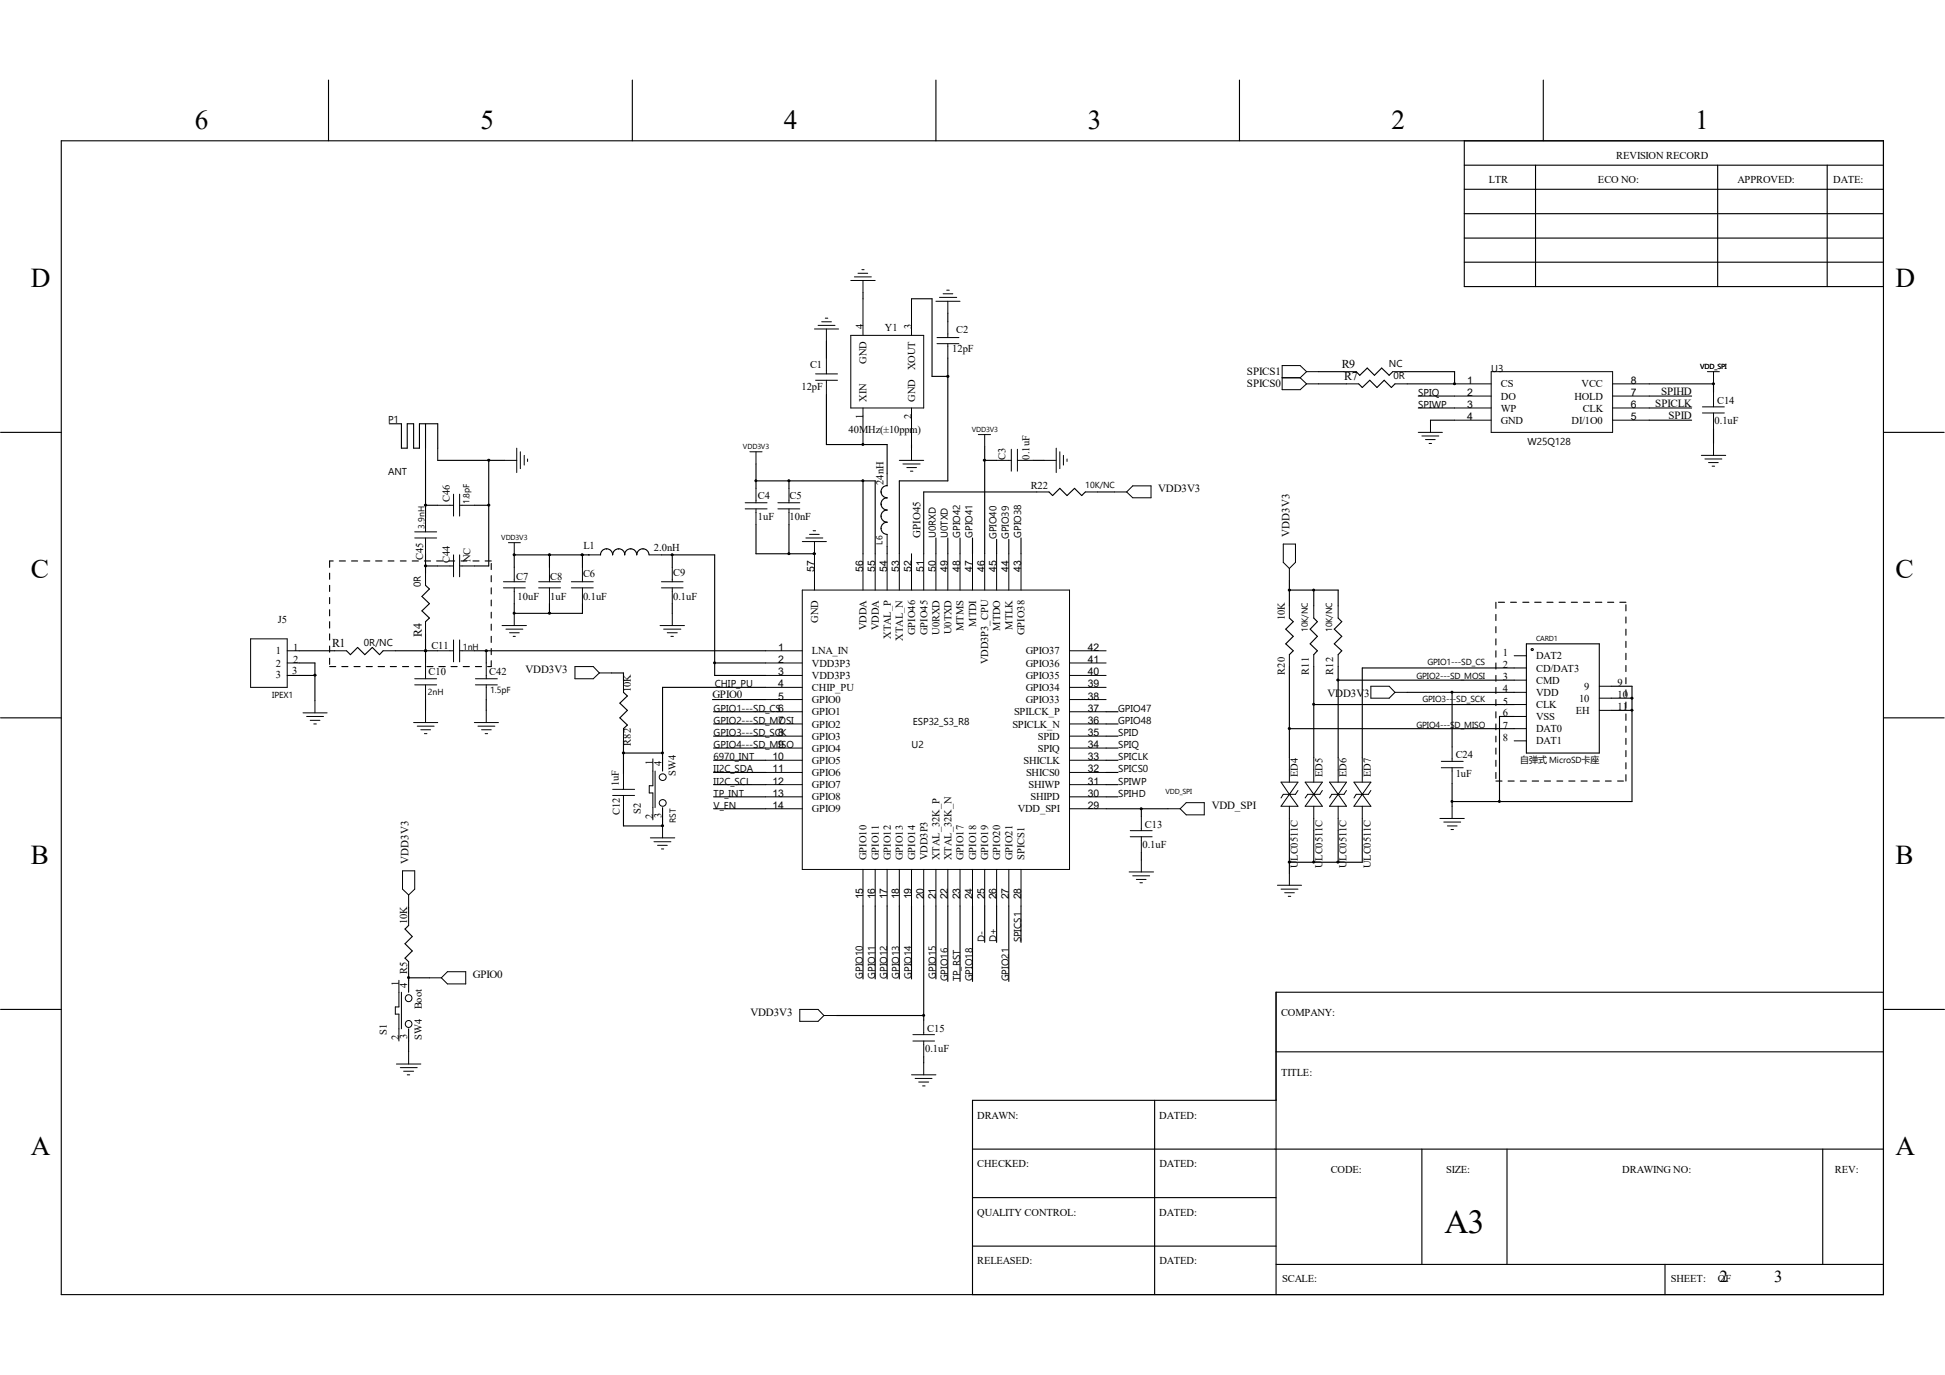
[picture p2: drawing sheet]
<svg xmlns="http://www.w3.org/2000/svg" width="297mm" height="210mm" viewBox="0 0 297 210" stroke-linecap="round" stroke-linejoin="round" font-family="sans-serif">
<g fill="none" stroke="#000" stroke-width=".17">
<path d="M50.2 12.2v9.3M96.6 12.2v9.3M142.9 12.2v9.3M189.3 12.2v9.3M235.7 12.2v9.3M9.4 21.5h278.2v176.2h-278.2zM223.6 25.2h64M223.6 28.9h64M223.6 36.4h64M223.6 21.5v22.3h64M223.6 32.6h64M234.5 25.2v18.6"/>
<path d="M262.3 25.2v18.6M279 25.2v18.6M126.2 52.1v2.6M131.8 44.7v.9M139.2 45.6h3.1v11.9h2.4M144.7 54.7v18.7h-7.4v11.2M144.7 47.8v1.3M201.3 58.6h4.3M201.3 56.8h3.9M207.1 56.8l.5 .5 1.2-1.1 1.1 1.1 1.1-1.1 1.1 1.1 .6-.5M207.5 58.6l.5 .6 1.2-1.1 1.1 1.1 1.1-1.1 1.1 1.1 .5-.6M214.5 56.8h7.6v1.8"/>
<path d="M214.9 58.6h7.2M222.1 58.6h.1M223.6 40h64M251.8 58.6h9.9M261.7 58.6h.1M261.7 58.6v1.3M.1 66h9.3M59.4 64.7h1.9v3.8h.9v-3.8h1v3.8h.9v-3.8h2.7v3.8M65 64.7v3.8M65 70.3v8.7M65 77.2h1.8M66.8 70.3h10.2"/>
<path d="M72.4 77.2h2.2M74.6 70.3v16.1h-2.2M115.4 73.4h18.2v11.2M115.4 70.9v3.7M120.5 73.4h.1M120.5 73.4v1.2M126.2 60.3v7.6h9.3v4.4M131.8 67.9h.1M131.8 73.4v11.2M134.6 75.1h-.1a.93 .93 0 0 0 1 .9M134.6 77h-.1a.93 .93 0 0 0 1 .9M134.6 78.8a.82 .82 0 0 0 .9 1"/>
<path d="M135.5 74.2a.82 .82 0 0 0-1 .9M135.5 76.1a.82 .82 0 0 0-1 .9M135.5 77.9a.82 .82 0 0 0-1 .9M135.5 79.8a.82 .82 0 0 0-1 .9M139.2 67.9v.6M150.4 68.2v16.4M150.4 70.3h1.8M157.8 70.3h1.6M158.3 75.1h-17.2v9.5M160.2 75.1l.5 .6 1.1-1.1 1.1 1.1 1.2-1.1 1.1 1.1 .5-.6M167.6 75.1h2.6M216.6 60.5h5.5"/>
<path d="M216.6 62.3h5.5M218.4 64.2h3.7M251.8 60.5h6.5M251.8 62.3h6.5M251.8 64.2h6.5M261.7 65.5v2.2M287.6 66h9.3M45.7 99.4h5.4M50.3 87.5v1M50.3 89.4v.9M50.3 91.3v.9M50.3 93.1v1"/>
<path d="M50.3 95v.9M50.3 96.8v.9M50.3 98.7v.9M50.9 85.7h-.6v1M51.8 85.7h.9M52.9 99.4l.6 .6 1.1-1.1 1.1 1.1 1.2-1.1 1.1 1.1 .5-.6M53.7 85.7h.9M55.5 85.7h1M57.4 85.7h.9M59.3 85.7h.9M60.4 99.4h6.4M61.1 85.7h.9"/>
<path d="M62.9 85.7h1M64.8 85.7h.9M65 99.4h.1M65 84.6v2.9M65 96.8v4.5M65 89.4l.6 .6-1.2 1.1 1.2 1.1-1.2 1.1 1.2 1.1-.6 .6M65 86.4h1.8M66.7 85.7h.9M68.5 85.7h.9M70.4 85.7h.9M72.2 85.7h1M72.4 99.4h44.5"/>
<path d="M74.1 85.7h.9M74.3 99.4h.1M74.3 99.4v1.9M75 86.1v.9M75 87.9v1M75 89.8v.9M75 91.7v.8M75 93.5v.9M75 95.3v1M75 97.2v.9M75 99.1v.9M78.5 84.8h.1"/>
<path d="M78.5 93.7h.1M78.5 84.8h11.4M78.5 84.8v1.9M78.5 92.2v1.5M83.9 84.8h.1M83.9 84.8v1.9M83.9 92.2v1.5M88.9 84.8h.1M88.9 84.8v1.9M88.9 92.2v1.5h-10.4M89.9 84.8h.1M92.6 83.9a.82 .82 0 0 0-.9 .9"/>
<path d="M92.6 83.8a.93 .93 0 0 1 1 1 .86 .86 0 0 1 .9-.9M94.5 83.8a.93 .93 0 0 1 .9 1M96.3 83.8a.93 .93 0 0 1 .9 1 .87 .87 0 0 1 1-.9M96.4 83.9a.84 .84 0 0 0-1 .9M98.2 83.8a.93 .93 0 0 1 .9 1M101 84.8h8.1v18.4h7.8M102.7 84.8h.1M102.7 84.8v1.9M102.7 92.2v1.5M115.4 80.1v4.5h9M120.5 84.6h.1M120.5 80.1v4.5"/>
<path d="M124.4 84.6h.1M134.6 80.7a.82 .82 0 0 0 .9 .9M135.5 83.5v1.1M142.9 82.2v2.4M144.7 82.2v2.4M146.6 82.2v2.4M148.5 82.2v2.4M152.2 82.4v2.2M154.1 82.4v2.2M155.9 82.2v2.4M196.9 94.4l.6 .6-1.2 1.1 1.2 1.1-1.2 1.1 1.2 1.1-.6 .6M196.9 88.7v3.8"/>
<path d="M196.9 90.1h7.4v2.4M200.6 94.4l.6 .6-1.1 1.1 1.1 1.1-1.1 1.1 1.1 1.1-.6 .6M200.6 90.1v2.4M204.3 94.4l.6 .6-1.1 1.1 1.1 1.1-1.1 1.1 1.1 1.1-.6 .6M228.4 92v.9M228.4 93.9v.9M228.4 95.7v.9M228.4 97.6v.9M228.4 99.4v1M228.8 92h.9M230.7 92h.9M232.5 92h1"/>
<path d="M233.1 98.3h11.1v16.7h-11.1zM233.9 99.1h.2v.2h-.2zM234.4 92h.9M236.2 92h1M238.1 92h.9M239.9 92h1M241.8 92h.9M243.6 92h1M245.5 92h.9M247.4 92h.9M248.3 92.4v.9M248.3 94.2v1"/>
<path d="M248.3 96.1v.9M248.3 98v.9M248.3 99.8v1M.1 109.6h9.3M43.9 103.2h4.2M45.7 101.3h2.4v5.7M48.1 103.2h.1M50.3 100.5v1M50.3 101.8h1M52.2 101.8h.9M54.1 101.8h.9M55.9 101.8h1"/>
<path d="M57.7 101.8h1M59.6 101.8h.9M61.5 101.8h.9M63.3 101.8h1M65 106.8v1.7M65.2 101.8h.9M67 101.8h1M68.9 101.8h.9M70.7 101.8h1M72.6 101.8h.9M74.3 106.8v1.7M75 100.9v.9h-.5"/>
<path d="M93.4 102.8h1.8v1.1M95.2 105.7l.6 .6-1.1 1.1 1.1 1.1-1.1 1.1 1.1 1.1-.6 .6M95.2 115h6M95.2 113.2v5M108.8 106.8h8.1M109 119.8h7.9M109 118h7.9M109 116.1h7.9M109 114.3h7.9M109 112.4h7.9M109 108.7h7.9M109 110.6h7.9"/>
<path d="M109.1 101.3h7.8M116.9 105h-15.7v12.8M168.9 119.8h1.8M168.9 118h1.8M168.9 116.1h1.8M168.9 114.3h1.8M168.9 112.4h1.8M168.9 108.7h1.8M168.9 110.6h1.8M196.9 111.3h34.3M196.9 101.8v13.9M200.6 107.6h30.6"/>
<path d="M200.6 101.8v13.9M204.3 103.9h26.9M204.3 101.8v13.9M214.9 105.7h16.3M221.7 105.7v8.4M221.7 119.7v3.4M228.4 101.3v.9M228.4 103.2v.9M228.4 105v.9M228.4 106.8v1M228.4 108.7v.9M228.4 110.6v.9"/>
<path d="M228.4 112.4v.9M228.4 114.3v.9M228.4 116.1v1M228.4 118v.9M228.4 119.3h1M230.3 119.3h.9M231.2 102h-23.2v13.7M231.2 109.4h-2.2v13M232.2 119.3h.9M234 119.3h.9M235.8 119.3h1M237.7 119.3h.9"/>
<path d="M239.6 119.3h.9M241.4 119.3h1M243.3 119.3h.9M245.2 119.3h.8M246 104.8h3.2v17.6h-27.5M246 106.6h3.2M246 108.5h3.2M247 119.3h.9M248.3 101.6v1M248.3 103.5v.9M248.3 105.4v.9M248.3 107.2v1"/>
<path d="M248.3 109.1v.9M248.3 110.9v.9M248.3 112.8v.9M248.3 114.6v1M248.3 116.5v.9M248.3 118.3v1M249.2 106.6h.1M249.2 108.5h.1M287.6 109.6h9.3M62.4 138.6v.9M95.2 123.7v2.5h6M101.2 126.2h.1"/>
<path d="M101.2 123.4v2.8M109 121.7h7.9M109 123.5h7.9M131.8 138.4v11.1M133.6 138.4v11.1M135.5 138.4v11.1M137.3 138.4v11.1M139.2 138.4v11.1M141.1 138.4v17.4M142.9 138.4v11.1M144.7 138.4v11.5M146.6 138.4v11.5"/>
<path d="M148.5 138.4v11.5M150.4 138.4v5.5M152.2 138.4v5.5M154.1 138.4v11.5M155.9 138.4v5.5M168.9 121.7h1.8M168.9 123.5h9.5M174.3 123.5h.1M174.3 123.5v1.2M174.3 130.2v1.2M196.9 126.9v6.5M200.6 126.9v4.8"/>
<path d="M204.3 126.9v4.8M208 126.9v4.8h-11.1M229 122.4h.1M.1 154.2h9.3M62.4 148.8v2.8M62.4 157.1v3.6M62.4 141.4l-.6 .5 1.1 1.1-1.1 1.1 1.1 1.1-1.1 1.1 .6 .6M62.4 149.4h3.2M127.7 155.1h13.4M141.1 155.1h.1M287.6 151.6h-92.7v46.1M287.7 154.2h9.2"/>
<path d="M141.1 161.4v.9M148.5 175.5h139.1M176.3 168.1v29.6M194.9 160.7h92.7M194.9 168.1h-46.4v29.6M217.1 175.5v17.6M230.1 175.5v17.6M278.3 175.5v17.6M148.5 182.9h46.4M148.5 190.3h46.4M194.9 193.1h92.7M254.3 193.1v4.6"/>
</g>
<g fill="none" stroke="#000" stroke-width=".15">
<path d="M124.4 50.2h3.7M124.5 57.1h3.4M124.5 58.1h3.4M124.9 49.7h2.6M125.5 49.1h1.5M126 48.6h.4M126.2 50.2v1.9M126.2 54.7v2.4M126.2 58.1v2.2M129.9 51.2h11.2v11.1h-11.2zM129.9 42.8h3.7M130.5 42.3h2.6"/>
<path d="M131 41.7h1.5M131.6 41.2h.4M131.8 42.8v1.9M131.8 45.6v5.6M139.2 45.6v5.6M142.9 46h3.7M143.1 51.6h3.3M143.1 52.5h3.3M143.5 45.4h2.6M144 44.9h1.5M144.6 44.3h.3M144.7 46v1.8"/>
<path d="M144.7 49.1v2.5M144.7 52.5v2.2M195.8 57.7h2.7M198.5 57.7l1 .9M199.5 56.8h1.8M199.5 58.6h1.8M199.5 56.8l-1-1h-2.7v3.7h2.7l1-.9M199.5 56.8l-1 .9M205.2 56.8h1.9M205.6 58.6h1.9M212.7 56.8h1.8M213 58.6h1.9"/>
<path d="M222.1 58.6h5.6M227.7 56.8h18.6v9.2h-18.6zM246.3 58.6h5.5M260.7 56.8h1.9M261.7 56.8v1.8M261.7 59.9v2.2M65 68.5v1.8M65 79v2.2M66.8 68.5v1.8M66.8 77.2h2.5M69.3 75.5v3.3M70.2 75.5v3.3"/>
<path d="M70.2 77.2h2.2M77 70.3h1.9M78.9 68.5v3.7M79.5 69v2.6M80.1 69.6v1.4M80.6 70.1v.4M113.8 77.7h3.3M113.8 76.8h3.3M114.5 69h1.9M115.4 69v1.9M115.4 74.6v2.2M115.4 77.7v2.4"/>
<path d="M118.8 77.7h3.3M118.8 76.8h3.3M120.5 74.6v2.2M120.5 77.7v2.4M131.8 62.3v5.6M135.5 72.3v1.9M137.3 70.3h3.8M137.9 70.9h2.6M138.5 71.4h1.5M139 72h.4M139.2 62.3v5.6M139.2 68.5v1.8"/>
<path d="M149.4 66.4h1.9M150.4 66.4v1.8M152.2 70.3h2.2M154.4 68.6v3.4M155.4 70.3h2.4M155.4 68.6v3.4M158.3 75.1h1.9M159.4 70.3h1.9M161.3 68.5v3.7M161.8 69v2.6M162.4 69.6v1.4M162.9 70.1v.4"/>
<path d="M165.7 75.1h1.9M170.2 75.1h1.8M172 75.1l1-.9h2.8v1.8h-2.8zM216.6 66h3.7M217.1 66.6h2.6M217.7 67.1h1.5M218.2 67.7h.4M218.4 64.2v1.8M222.1 60.5h5.6M222.1 62.3h5.6M222.1 64.2h5.6M246.3 60.5h5.5"/>
<path d="M246.3 62.3h5.5M246.3 64.2h5.5M259.8 69.6h3.7M260 63.1h3.3M260 62.1h3.3M260.3 70.1h2.6M260.9 70.7h1.5M261.5 71.2h.3M261.7 63.1v2.4M261.7 67.7v1.9M38.3 97.6h5.6v7.4h-5.6zM43.9 99.4h1.8"/>
<path d="M51.1 99.4h1.8M58.5 99.4h1.9M63.3 82.2h3.4M63.3 81.2h3.4M65 82.2v2.4M65 87.5v1.9M65 95v1.8M66.8 99.4h2.5M66.8 86.4h2.5M69.3 84.8v3.3M69.3 97.7v3.4M70.2 99.4h2.2"/>
<path d="M70.2 84.8v3.3M70.2 97.7v3.4M70.2 86.4h2.2M76.7 95.5h3.7M76.9 89.8h3.3M76.9 88.9h3.3M77.3 96.1h2.5M77.6 82.9h1.9M77.8 96.6h1.5M78.4 97.2h.3M78.5 82.9v1.9M78.5 86.7v2.2"/>
<path d="M78.5 89.8v2.4M78.5 93.7v1.8M82.3 89.8h3.3M82.3 88.9h3.3M83.9 86.7v2.2M83.9 89.8v2.4M87.2 89.8h3.4M87.2 88.9h3.4M88.9 86.7v2.2M88.9 89.8v2.4M89.9 84.8h1.8M99.1 84.8h1.9"/>
<path d="M100.8 95.5h3.7M101 89.8h3.3M101 88.9h3.3M101.3 96.1h2.7M101.9 96.6h1.5M102.4 97.2h.4M102.7 86.7v2.2M102.7 89.8v2.4M102.7 93.7v1.8M116.9 99.4h5.6M122.5 90.1h40.8v42.7h-40.8zM122.5 82.7h3.7"/>
<path d="M123.1 82.2h2.5M123.6 81.6h1.5M124.2 81.1h.3M124.4 82.7v7.4M131.8 84.6v5.5M133.6 84.6v5.5M135.5 81.6v1.9M135.5 84.6v5.5M137.3 84.6v5.5M139.2 84.6v5.5M141.1 84.6v5.5M142.9 84.6v5.5"/>
<path d="M144.7 84.6v5.5M146.6 84.6v5.5M148.5 84.6v5.5M150.4 84.6v5.5M152.2 84.6v5.5M154.1 84.6v5.5M155.9 84.6v5.5M163.3 99.4h5.6M196 83.1h1.8v2.8l-.9 .9-.9-.9zM196.9 86.8v1.9M196.9 92.5v1.9M196.9 100v1.8"/>
<path d="M200.6 92.5v1.9M200.6 100v1.8M204.3 92.5v1.9M204.3 100v1.8M43.9 101.3h1.8M46.3 108.9h3.7M46.8 109.4h2.6M47.4 110h1.5M47.9 110.6h.4M48.1 107v1.9M63.2 110.4h3.6M63.3 103.7h3.4"/>
<path d="M63.3 104.6h3.4M63.7 110.9h2.6M64.3 111.5h1.4M64.8 112.1h.4M65 101.3v2.4M65 104.6v2.2M65 108.5v1.9M72.4 110.4h3.7M72.6 103.7h3.3M72.6 104.6h3.3M73 110.9h2.6M73.5 111.5h1.5"/>
<path d="M74.1 112.1h.4M74.3 101.3v2.4M74.3 104.6v2.2M74.3 108.5v1.9M87.8 101.8h2.8l.9 1-.9 .9h-2.8zM91.5 102.8h1.9M95.2 103.9v1.8M95.2 111.3v1.9M95.2 118.2v2.4M99.7 115.9v4.1h-.6v1.1h.6v4.1M100 117.8v5.6M116.9 101.3h5.6"/>
<path d="M116.9 103.2h5.6M116.9 105h5.6M116.9 106.8h5.6M116.9 108.7h5.6M116.9 110.6h5.6M116.9 112.4h5.6M116.9 114.3h5.6M116.9 116.1h5.6M116.9 118h5.6M116.9 119.8h5.6M163.3 101.3h5.6M163.3 103.2h5.6"/>
<path d="M163.3 105h5.6M163.3 106.8h5.6M163.3 108.7h5.6M163.3 110.6h5.6M163.3 112.4h5.6M163.3 114.3h5.6M163.3 116.1h5.6M163.3 118h5.6M163.3 119.8h5.6M195.6 119.5h2.6l-1.3 1.8zM196.9 115.7v3.8M199.3 119.5h2.6l-1.3 1.8z"/>
<path d="M200.6 115.7v3.8M203 119.5h2.6l-1.3 1.8zM204.3 115.7v3.8M206.8 119.5h2.5l-1.3 1.8zM208 115.7v3.8M209.3 104.8h2.8l.9 .9-.9 .9h-2.8zM213 105.7h1.9M220.1 117.3h3.3M220.1 116.3h3.3M221.7 114.1v2.2M221.7 117.3v2.4M231.2 100.2h1.9"/>
<path d="M231.2 102h1.9M231.2 103.9h1.9M231.2 105.7h1.9M231.2 107.6h1.9M231.2 109.4h1.9M231.2 111.3h1.9M231.2 113.2h1.9M244.2 104.8h1.8M244.2 106.6h1.8M244.2 108.5h1.8M61.5 133h1.8v2.8l-.9 .9-.9-.9zM62.4 136.7v1.9"/>
<path d="M62.4 139.5v1.9M93.6 120.6h3.3M93.6 121.5h3.3M95.2 121.5v2.2M99.3 128h3.7M99.9 128.6h2.5M100.4 129.1h1.5M101 129.7h.3M101.2 126.2v1.8M116.9 121.7h5.6M116.9 123.5h5.6M131.8 132.8v5.6"/>
<path d="M133.6 132.8v5.6M135.5 132.8v5.6M137.3 132.8v5.6M139.2 132.8v5.6M141.1 132.8v5.6M142.9 132.8v5.6M144.7 132.8v5.6M146.6 132.8v5.6M148.5 132.8v5.6M150.4 132.8v5.6M152.2 132.8v5.6M154.1 132.8v5.6"/>
<path d="M155.9 132.8v5.6M163.3 121.7h5.6M163.3 123.5h5.6M172.4 133.2h3.7M172.6 127.8h3.3M172.6 126.9h3.3M173 133.8h2.6M173.5 134.3h1.5M174.1 134.8h.4M174.3 124.7v2.2M174.3 127.8v2.4M174.3 131.4v1.8"/>
<path d="M178.4 123.5h1.8M180.2 123.5l.9-.9h2.8v1.9h-2.8zM195.1 135.2h3.7M195.6 135.8h2.6M196.2 136.4h1.5M196.7 136.9h.4M196.9 121.3h.1M196.9 123.1v3.8M196.9 133.4v1.8M196.9 121.3l1.3 1.8h-2.6zM198.2 120.7l-.4 .6h-1.8l-.4 .6M200.6 121.3h.1"/>
<path d="M200.6 123.1v3.8M200.6 121.3l1.3 1.8h-2.6zM201.9 120.7l-.4 .6h-1.8l-.4 .6M204.3 121.3h.1M204.3 123.1v3.8M204.3 121.3l1.3 1.8h-2.6zM205.6 120.7l-.4 .6h-1.8l-.4 .6M208 121.3h.1M208 121.3l1.3 1.8h-2.5zM208 123.1v3.8M209.3 120.7l-.3 .6h-1.9l-.3 .6M219.9 125h3.7"/>
<path d="M220.5 125.6h2.6M221 126.2h1.5M221.6 126.7h.4M221.7 123.1v1.9M60.9 149.7v4.1h-.5v1.1h.5v4.1M61.3 151.6v5.5M62.4 146.9v1.9M65.6 149.4h1.8M67.4 149.4l.9-1h2.8v1.9h-2.8zM122.1 154.2h2.8l.9 .9-.9 .9h-2.8zM125.8 155.1h1.9M139.4 159h3.3"/>
<path d="M139.4 158h3.3M141.1 155.8v2.2M141.1 159v2.4M60.5 162.5h3.8M61.1 163.1h2.6M61.6 163.6h1.6M62.2 164.2h.4M62.4 160.7v1.8M139.2 164.2h3.7M139.7 164.7h2.6M140.3 165.3h1.5M140.9 165.9h.4"/>
<path d="M141.1 162.3v1.9"/>
<circle cx="101.2" cy="118.7" r=".52"/>
<circle cx="101.2" cy="122.6" r=".52"/>
<circle cx="62.4" cy="156.4" r=".52"/>
<circle cx="62.4" cy="152.5" r=".52"/>
</g>
<g fill="#000" stroke="#000" stroke-width=".15">
<path d="M144.6 57.4h.3v.2h-.3z" fill-rule="evenodd"/>
<path d="M64.9 77h.2v.3h-.2z" fill-rule="evenodd"/>
<path d="M74.5 70.2h.3v.2h-.3z" fill-rule="evenodd"/>
<path d="M74.5 77h.3v.3h-.3z" fill-rule="evenodd"/>
<path d="M150.2 70.2h.2v.2h-.2z" fill-rule="evenodd"/>
<path d="M64.9 99.3h.2v.2h-.2z" fill-rule="evenodd"/>
<path d="M64.9 99.3h.2v.2h-.2z" fill-rule="evenodd"/>
<path d="M64.9 86.3h.2v.2h-.2z" fill-rule="evenodd"/>
<path d="M74.1 99.3h.3v.2h-.3z" fill-rule="evenodd"/>
<path d="M83.8 84.6h.2v.2h-.2z" fill-rule="evenodd"/>
<path d="M83.8 93.6h.2v.2h-.2z" fill-rule="evenodd"/>
<path d="M88.8 84.6h.2v.2h-.2z" fill-rule="evenodd"/>
<path d="M124.2 84.5h.3v.2h-.3z" fill-rule="evenodd"/>
<path d="M196.8 90h.2v.2h-.2z" fill-rule="evenodd"/>
<path d="M48 103h.2v.2h-.2z" fill-rule="evenodd"/>
<path d="M95.1 114.9h.2v.2h-.2z" fill-rule="evenodd"/>
<path d="M196.8 111.2h.2v.2h-.2z" fill-rule="evenodd"/>
<path d="M204.2 103.8h.2v.2h-.2z" fill-rule="evenodd"/>
<path d="M196.8 131.6h.2v.2h-.2z" fill-rule="evenodd"/>
<path d="M204.2 131.6h.2v.2h-.2z" fill-rule="evenodd"/>
<circle cx="222.1" cy="58.6" r=".15"/>
<circle cx="261.6" cy="58.6" r=".15"/>
<circle cx="115.4" cy="73.4" r=".15"/>
<circle cx="120.5" cy="73.4" r=".15"/>
<circle cx="131.8" cy="67.9" r=".15"/>
<circle cx="131.8" cy="73.4" r=".15"/>
<circle cx="78.5" cy="84.7" r=".15"/>
<circle cx="78.5" cy="93.7" r=".15"/>
<circle cx="102.6" cy="84.7" r=".15"/>
<circle cx="120.5" cy="84.6" r=".15"/>
<circle cx="200.6" cy="90.1" r=".15"/>
<circle cx="101.2" cy="115" r=".15"/>
<circle cx="109.1" cy="101.2" r=".15"/>
<circle cx="200.6" cy="107.6" r=".15"/>
<circle cx="221.7" cy="105.7" r=".15"/>
<circle cx="249.2" cy="108.5" r=".15"/>
<circle cx="249.2" cy="106.6" r=".15"/>
<circle cx="101.2" cy="126.1" r=".15"/>
<circle cx="174.3" cy="123.5" r=".15"/>
<circle cx="200.6" cy="131.7" r=".15"/>
<circle cx="221.7" cy="122.4" r=".15"/>
<circle cx="229" cy="122.4" r=".15"/>
<circle cx="62.4" cy="149.3" r=".15"/>
<circle cx="141" cy="155.1" r=".15"/>
</g>
<text font-size="5.1" x="220.6" y="188.3">A3</text>
<g font-size="4.2">
<text x="29.8" y="19.6">6</text>
<text x="73.4" y="19.6">5</text>
<text x="119.7" y="19.6">4</text>
<text x="166.1" y="19.6">3</text>
<text x="212.5" y="19.6">2</text>
<text x="258.9" y="19.6">1</text>
<text x="4.7" y="43.8">D</text>
<text x="289.5" y="43.8">D</text>
<text x="4.7" y="88.3">C</text>
<text x="289.5" y="88.3">C</text>
<text x="4.7" y="131.9">B</text>
<text x="289.5" y="131.9">B</text>
<text x="4.7" y="176.4">A</text>
<text x="289.5" y="176.4">A</text>
</g>
<g font-size="2.6">
<text x="262.6" y="195.8">2</text>
<text x="270.9" y="195.8">3</text>
</g>
<g font-size="1.8">
<text x="204.9" y="56.1">R9</text>
<text x="205.3" y="58">R7</text>
<text x="50.7" y="98.8">R1</text>
<text x="64.4" y="97.3" transform="rotate(-90 64.4 97.3)">R4</text>
</g>
<g font-size="1.7">
<text x="190.4" y="59.2">SPICS0</text>
<text x="190.4" y="57.3">SPICS1</text>
<text x="252.8" y="62.1">SPICLK</text>
<text x="253.7" y="60.3">SPIHD</text>
<text x="254.8" y="64">SPID</text>
<text x="176.9" y="75.1">VDD3V3</text>
<text x="140.6" y="82.2" transform="rotate(-90 140.6 82.2)">GPIO45</text>
<text x="196.9" y="82" transform="rotate(-90 196.9 82)">VDD3V3</text>
<text x="80.3" y="102.8">VDD3V3</text>
<text x="108.8" y="106.6">GPIO0</text>
<text x="202.7" y="106.5">VDD3V3</text>
<text x="185" y="123.5">VDD_SPI</text>
<text x="62.4" y="131.9" transform="rotate(-90 62.4 131.9)">VDD3V3</text>
<text x="72.2" y="149.4">GPIO0</text>
<text x="114.6" y="155.1">VDD3V3</text>
</g>
<g font-size="1.6">
<text x="227.3" y="28">LTR</text>
<text x="244" y="28">ECO NO:</text>
<text x="246.8" y="24.3">REVISION RECORD</text>
<text x="265.3" y="28">APPROVED:</text>
<text x="280" y="28">DATE:</text>
<text x="131.8" y="50.2" transform="rotate(-90 131.8 50.2)">4</text>
<text x="135.1" y="50.6">Y1</text>
<text x="139.2" y="50.2" transform="rotate(-90 139.2 50.2)">3</text>
<text x="145.4" y="53.8">12pF</text>
<text x="146" y="50.8">C2</text>
<text x="122.4" y="59.6">12pF</text>
<text x="123.7" y="56.2">C1</text>
<text x="132.3" y="55.5" transform="rotate(-90 132.3 55.5)">GND</text>
<text x="139.7" y="56.5" transform="rotate(-90 139.7 56.5)">XOUT</text>
<text x="224" y="58.6">1</text>
<text x="229.2" y="59.2">CS</text>
<text x="241.5" y="59.2">VCC</text>
<text x="249" y="58.6">8</text>
<text x="131.8" y="64.1" transform="rotate(-90 131.8 64.1)">1</text>
<text x="132.3" y="61.4" transform="rotate(-90 132.3 61.4)">XIN</text>
<text x="139.2" y="64.1" transform="rotate(-90 139.2 64.1)">2</text>
<text x="139.7" y="61.4" transform="rotate(-90 139.7 61.4)">GND</text>
<text x="224" y="60.5">2</text>
<text x="224" y="62.3">3</text>
<text x="224" y="64.2">4</text>
<text x="229.2" y="61">DO</text>
<text x="229.2" y="62.9">WP</text>
<text x="229.2" y="64.7">GND</text>
<text x="240" y="64.7">DI/1O0</text>
<text x="240.4" y="61">HOLD</text>
<text x="241.7" y="62.9">CLK</text>
<text x="249" y="64.2">5</text>
<text x="249" y="62.3">6</text>
<text x="249" y="60.5">7</text>
<text x="261.8" y="64.7">0.1uF</text>
<text x="262.2" y="61.8">C14</text>
<text x="129.6" y="66.2">40MHz(±10ppm)</text>
<text x="153.5" y="70.2" transform="rotate(-90 153.5 70.2)">C3</text>
<text x="157.2" y="70.2" transform="rotate(-90 157.2 70.2)">0.1uF</text>
<text x="68.7" y="76.7" transform="rotate(-90 68.7 76.7)">C46</text>
<text x="115.7" y="76.3">C4</text>
<text x="120.6" y="76.3">C5</text>
<text x="134.9" y="74" transform="rotate(-90 134.9 74)">24nH</text>
<text x="157.4" y="74.7">R22</text>
<text x="89.1" y="83.8">L1</text>
<text x="115.7" y="79.4">1uF</text>
<text x="120.6" y="79.4">10nF</text>
<text x="64.6" y="85.6" transform="rotate(-90 64.6 85.6)">C45</text>
<text x="68.7" y="86" transform="rotate(-90 68.7 86)">C44</text>
<text x="71.8" y="85.9" transform="rotate(-90 71.8 85.9)">NC</text>
<text x="78.8" y="88.5">C7</text>
<text x="84" y="88.5">C8</text>
<text x="89" y="88.1">C6</text>
<text x="99.9" y="84.2">2.0nH</text>
<text x="102.8" y="88">C9</text>
<text x="124.4" y="87.4" transform="rotate(-90 124.4 87.4)">57</text>
<text x="131.8" y="87.4" transform="rotate(-90 131.8 87.4)">56</text>
<text x="133.6" y="87.4" transform="rotate(-90 133.6 87.4)">55</text>
<text x="135.5" y="87.4" transform="rotate(-90 135.5 87.4)">54</text>
<text x="137.3" y="87.4" transform="rotate(-90 137.3 87.4)">53</text>
<text x="139.2" y="87.4" transform="rotate(-90 139.2 87.4)">52</text>
<text x="141.1" y="87.4" transform="rotate(-90 141.1 87.4)">51</text>
<text x="142.9" y="87.4" transform="rotate(-90 142.9 87.4)">50</text>
<text x="144.7" y="87.4" transform="rotate(-90 144.7 87.4)">49</text>
<text x="146.6" y="87.4" transform="rotate(-90 146.6 87.4)">48</text>
<text x="148.5" y="87.4" transform="rotate(-90 148.5 87.4)">47</text>
<text x="150.4" y="87.4" transform="rotate(-90 150.4 87.4)">46</text>
<text x="152.2" y="87.4" transform="rotate(-90 152.2 87.4)">45</text>
<text x="154.1" y="87.4" transform="rotate(-90 154.1 87.4)">44</text>
<text x="155.9" y="87.4" transform="rotate(-90 155.9 87.4)">43</text>
<text x="42.4" y="95.2">J5</text>
<text x="79" y="91.7">10uF</text>
<text x="84" y="91.7">1uF</text>
<text x="89" y="91.7">0.1uF</text>
<text x="102.8" y="91.7">0.1uF</text>
<text x="124.9" y="95.1" transform="rotate(-90 124.9 95.1)">GND</text>
<text x="149.1" y="95.8" transform="rotate(-90 149.1 95.8)">MTDI</text>
<text x="196.2" y="94.7" transform="rotate(-90 196.2 94.7)">10K</text>
<text x="42.1" y="99.9">1</text>
<text x="42.1" y="101.8">2</text>
<text x="44.8" y="99.4">1</text>
<text x="44.8" y="101.3">2</text>
<text x="65.9" y="99.1">C11</text>
<text x="118.8" y="99.4">1</text>
<text x="118.8" y="101.3">2</text>
<text x="124" y="99.9">LNA_IN</text>
<text x="124" y="101.8">VDD3P3</text>
<text x="132.3" y="96.2" transform="rotate(-90 132.3 96.2)">VDDA</text>
<text x="134.2" y="96.2" transform="rotate(-90 134.2 96.2)">VDDA</text>
<text x="136" y="97.6" transform="rotate(-90 136 97.6)">XTAL_P</text>
<text x="137.9" y="97.8" transform="rotate(-90 137.9 97.8)">XTAL_N</text>
<text x="139.7" y="97" transform="rotate(-90 139.7 97)">GPIO46</text>
<text x="141.6" y="97" transform="rotate(-90 141.6 97)">GPIO45</text>
<text x="143.5" y="96.9" transform="rotate(-90 143.5 96.9)">U0RXD</text>
<text x="145.3" y="96.9" transform="rotate(-90 145.3 96.9)">U0TXD</text>
<text x="147.2" y="96.4" transform="rotate(-90 147.2 96.4)">MTMS</text>
<text x="150.9" y="101.5" transform="rotate(-90 150.9 101.5)">VDD3P3_CPU</text>
<text x="152.7" y="96.4" transform="rotate(-90 152.7 96.4)">MTDO</text>
<text x="154.6" y="96.2" transform="rotate(-90 154.6 96.2)">MTLK</text>
<text x="156.5" y="97" transform="rotate(-90 156.5 97)">GPIO38</text>
<text x="156.6" y="101.8">GPIO36</text>
<text x="156.6" y="99.9">GPIO37</text>
<text x="166.1" y="101.3">41</text>
<text x="166.1" y="99.4">42</text>
<text x="229.5" y="100.2">1</text>
<text x="234.6" y="100.7">DAT2</text>
<text x="42.1" y="103.5">3</text>
<text x="44.6" y="103">3</text>
<text x="65.4" y="103.1">C10</text>
<text x="74.7" y="103.1">C42</text>
<text x="96.3" y="105.8" transform="rotate(-90 96.3 105.8)">10K</text>
<text x="118.8" y="103.2">3</text>
<text x="118.8" y="105">4</text>
<text x="118.8" y="106.8">5</text>
<text x="124" y="103.7">VDD3P3</text>
<text x="124" y="105.5">CHIP_PU</text>
<text x="124" y="107.4">GPIO0</text>
<text x="156.6" y="107.4">GPIO33</text>
<text x="156.6" y="105.5">GPIO34</text>
<text x="156.6" y="103.7">GPIO35</text>
<text x="166.1" y="106.8">38</text>
<text x="166.1" y="105">39</text>
<text x="166.1" y="103.2">40</text>
<text x="196.2" y="103" transform="rotate(-90 196.2 103)">R20</text>
<text x="199.9" y="103" transform="rotate(-90 199.9 103)">R11</text>
<text x="203.6" y="103" transform="rotate(-90 203.6 103)">R12</text>
<text x="229.5" y="102">2</text>
<text x="229.5" y="103.9">3</text>
<text x="229.5" y="105.7">4</text>
<text x="229.5" y="107.6">5</text>
<text x="234.6" y="102.6">CD/DAT3</text>
<text x="234.6" y="104.4">CMD</text>
<text x="234.6" y="106.3">VDD</text>
<text x="241.1" y="107.2">10</text>
<text x="241.9" y="105.4">9</text>
<text x="247" y="104.8">9</text>
<text x="247" y="106.6">10</text>
<text x="96.3" y="113.9" transform="rotate(-90 96.3 113.9)">R82</text>
<text x="118.8" y="110.6">7</text>
<text x="118.8" y="112.4">8</text>
<text x="124" y="109.3">GPIO1</text>
<text x="124" y="111.1">GPIO2</text>
<text x="124" y="113">GPIO3</text>
<text x="154.6" y="111.1">SPICLK_N</text>
<text x="154.9" y="109.3">SPILCK_P</text>
<text x="158.5" y="113">SPID</text>
<text x="166.1" y="112.4">35</text>
<text x="166.1" y="110.6">36</text>
<text x="166.1" y="108.7">37</text>
<text x="229.5" y="109.4">6</text>
<text x="229.5" y="111.3">7</text>
<text x="229.5" y="113.2">8</text>
<text x="234.6" y="108.2">CLK</text>
<text x="234.6" y="110">VSS</text>
<text x="234.6" y="111.8">DAT0</text>
<text x="234.6" y="113.7">DAT1</text>
<text x="240.6" y="109.1">EH</text>
<text x="247" y="108.5">11</text>
<text x="99.7" y="116.9" transform="rotate(-90 99.7 116.9)">1</text>
<text x="101" y="117.1" transform="rotate(-90 101 117.1)">4</text>
<text x="103.2" y="118.5" transform="rotate(-90 103.2 118.5)">SW4</text>
<text x="117.9" y="116.1">10</text>
<text x="117.9" y="118">11</text>
<text x="117.9" y="119.8">12</text>
<text x="118.8" y="114.3">9</text>
<text x="124" y="114.8">GPIO4</text>
<text x="124" y="116.7">GPIO5</text>
<text x="124" y="118.5">GPIO6</text>
<text x="156.3" y="116.7">SHICLK</text>
<text x="156.7" y="118.5">SHICS0</text>
<text x="158.5" y="114.8">SPIQ</text>
<text x="166.1" y="119.8">31</text>
<text x="166.1" y="118">32</text>
<text x="166.1" y="116.1">33</text>
<text x="166.1" y="114.3">34</text>
<text x="198.2" y="118.7" transform="rotate(-90 198.2 118.7)">ED4</text>
<text x="201.9" y="118.7" transform="rotate(-90 201.9 118.7)">ED5</text>
<text x="205.6" y="118.7" transform="rotate(-90 205.6 118.7)">ED6</text>
<text x="209.3" y="118.7" transform="rotate(-90 209.3 118.7)">ED7</text>
<text x="222.3" y="115.7">C24</text>
<text x="222.3" y="118.7">1uF</text>
<text x="94.5" y="120.1" transform="rotate(-90 94.5 120.1)">1uF</text>
<text x="94.7" y="124.5" transform="rotate(-90 94.7 124.5)">C12</text>
<text x="97.8" y="124.3" transform="rotate(-90 97.8 124.3)">S2</text>
<text x="99.7" y="125.1" transform="rotate(-90 99.7 125.1)">2</text>
<text x="101" y="124.9" transform="rotate(-90 101 124.9)">3</text>
<text x="117.9" y="121.7">13</text>
<text x="117.9" y="123.5">14</text>
<text x="124" y="120.4">GPIO7</text>
<text x="124" y="122.3">GPIO8</text>
<text x="124" y="124.1">GPIO9</text>
<text x="155.4" y="124.1">VDD_SPI</text>
<text x="157.1" y="120.4">SHIWP</text>
<text x="157.4" y="122.3">SHIPD</text>
<text x="166.1" y="123.5">29</text>
<text x="166.1" y="121.7">30</text>
<text x="132.3" y="131.4" transform="rotate(-90 132.3 131.4)">GPIO10</text>
<text x="134.2" y="131.4" transform="rotate(-90 134.2 131.4)">GPIO11</text>
<text x="136" y="131.4" transform="rotate(-90 136 131.4)">GPIO12</text>
<text x="137.9" y="131.4" transform="rotate(-90 137.9 131.4)">GPIO13</text>
<text x="139.7" y="131.4" transform="rotate(-90 139.7 131.4)">GPIO14</text>
<text x="141.6" y="131.4" transform="rotate(-90 141.6 131.4)">VDD3P3</text>
<text x="143.5" y="131.4" transform="rotate(-90 143.5 131.4)">XTAL_32K_P</text>
<text x="145.3" y="131.4" transform="rotate(-90 145.3 131.4)">XTAL_32K_N</text>
<text x="147.2" y="131.4" transform="rotate(-90 147.2 131.4)">GPIO17</text>
<text x="149.1" y="131.4" transform="rotate(-90 149.1 131.4)">GPIO18</text>
<text x="150.9" y="131.4" transform="rotate(-90 150.9 131.4)">GPIO19</text>
<text x="152.7" y="131.4" transform="rotate(-90 152.7 131.4)">GPIO20</text>
<text x="154.6" y="131.4" transform="rotate(-90 154.6 131.4)">GPIO21</text>
<text x="156.5" y="131.4" transform="rotate(-90 156.5 131.4)">SPICS1</text>
<text x="174.5" y="129.5">0.1uF</text>
<text x="174.8" y="126.5">C13</text>
<text x="131.8" y="137.4" transform="rotate(-90 131.8 137.4)">15</text>
<text x="133.6" y="137.4" transform="rotate(-90 133.6 137.4)">16</text>
<text x="135.5" y="137.4" transform="rotate(-90 135.5 137.4)">17</text>
<text x="137.3" y="137.4" transform="rotate(-90 137.3 137.4)">18</text>
<text x="139.2" y="137.4" transform="rotate(-90 139.2 137.4)">19</text>
<text x="141.1" y="137.4" transform="rotate(-90 141.1 137.4)">20</text>
<text x="142.9" y="137.4" transform="rotate(-90 142.9 137.4)">21</text>
<text x="144.7" y="137.4" transform="rotate(-90 144.7 137.4)">22</text>
<text x="146.6" y="137.4" transform="rotate(-90 146.6 137.4)">23</text>
<text x="148.5" y="137.4" transform="rotate(-90 148.5 137.4)">24</text>
<text x="150.4" y="137.4" transform="rotate(-90 150.4 137.4)">25</text>
<text x="152.2" y="137.4" transform="rotate(-90 152.2 137.4)">26</text>
<text x="154.1" y="137.4" transform="rotate(-90 154.1 137.4)">27</text>
<text x="155.9" y="137.4" transform="rotate(-90 155.9 137.4)">28</text>
<text x="198.2" y="132.6" transform="rotate(-90 198.2 132.6)">ULC0511C</text>
<text x="201.9" y="132.6" transform="rotate(-90 201.9 132.6)">ULC0511C</text>
<text x="205.6" y="132.6" transform="rotate(-90 205.6 132.6)">ULC0511C</text>
<text x="209.3" y="132.6" transform="rotate(-90 209.3 132.6)">ULC0511C</text>
<text x="62.2" y="141.2" transform="rotate(-90 62.2 141.2)">10K</text>
<text x="62.2" y="148.8" transform="rotate(-90 62.2 148.8)">R5</text>
<text x="60.9" y="150.6" transform="rotate(-90 60.9 150.6)">1</text>
<text x="62.2" y="150.8" transform="rotate(-90 62.2 150.8)">4</text>
<text x="64.4" y="154.2" transform="rotate(-90 64.4 154.2)">Boot</text>
<text x="195.6" y="155.1">COMPANY:</text>
<text x="59.1" y="158" transform="rotate(-90 59.1 158)">S1</text>
<text x="60.9" y="158.8" transform="rotate(-90 60.9 158.8)">2</text>
<text x="62.2" y="158.7" transform="rotate(-90 62.2 158.7)">3</text>
<text x="64.4" y="158.8" transform="rotate(-90 64.4 158.8)">SW4</text>
<text x="141.3" y="160.7">0.1uF</text>
<text x="141.6" y="157.7">C15</text>
<text x="195.6" y="164.4">TITLE:</text>
<text x="149.2" y="170.9">DRAWN:</text>
<text x="177" y="170.9">DATED:</text>
<text x="149.2" y="178.3">CHECKED:</text>
<text x="177" y="178.3">DATED:</text>
<text x="203.2" y="179.2">CODE:</text>
<text x="220.9" y="179.2">SIZE:</text>
<text x="247.7" y="179.2">DRAWING NO:</text>
<text x="280.2" y="179.2">REV:</text>
<text x="149.2" y="185.7">QUALITY CONTROL:</text>
<text x="177" y="185.7">DATED:</text>
<text x="149.2" y="193.1">RELEASED:</text>
<text x="177" y="193.1">DATED:</text>
<text x="195.8" y="195.9">SCALE:</text>
<text x="255.1" y="195.9">SHEET:</text>
<text x="262.3" y="195.9">OF</text>
</g>
<g font-size="1.5">
<text x="212.1" y="56">NC</text>
<text x="212.8" y="57.9">0R</text>
<text x="227.7" y="56.8">U3</text>
<text x="59.3" y="64.6">P1</text>
<text x="216.6" y="60.5">SPIQ</text>
<text x="216.6" y="62.3">SPIWP</text>
<text x="233.3" y="67.9">W25Q128</text>
<text x="59.3" y="72.5">ANT</text>
<text x="142.9" y="82.2" transform="rotate(-90 142.9 82.2)">U0RXD</text>
<text x="144.7" y="82.2" transform="rotate(-90 144.7 82.2)">U0TXD</text>
<text x="146.6" y="82.2" transform="rotate(-90 146.6 82.2)">GPIO42</text>
<text x="148.5" y="82.2" transform="rotate(-90 148.5 82.2)">GPIO41</text>
<text x="152.2" y="82.4" transform="rotate(-90 152.2 82.4)">GPIO40</text>
<text x="154" y="82.4" transform="rotate(-90 154 82.4)">GPIO39</text>
<text x="155.9" y="82.2" transform="rotate(-90 155.9 82.2)">GPIO38</text>
<text x="64.3" y="89.7" transform="rotate(-90 64.3 89.7)">0R</text>
<text x="55.6" y="98.7">0R/NC</text>
<text x="109.1" y="105">CHIP_PU</text>
<text x="109" y="108.7">GPIO1---SD_CS6</text>
<text x="109" y="110.6">GPIO2---SD_MOSI</text>
<text x="109" y="112.4">GPIO3---SD_SCK</text>
<text x="139.4" y="110.7">ESP32_S3_R8</text>
<text x="170.7" y="112.4">SPID</text>
<text x="170.7" y="110.6">GPIO48</text>
<text x="170.7" y="108.7">GPIO47</text>
<text x="109" y="114.3">GPIO4---SD_MISO</text>
<text x="109" y="116.1">6970_INT</text>
<text x="109" y="118">II2C_SDA</text>
<text x="109" y="119.8">II2C_SCL</text>
<text x="139.2" y="114.3">U2</text>
<text x="170.7" y="119.8">SPIWP</text>
<text x="170.7" y="118">SPICS0</text>
<text x="170.7" y="116.1">SPICLK</text>
<text x="170.7" y="114.3">SPIQ</text>
<text x="109" y="121.7">TP_INT</text>
<text x="109" y="123.5">V_EN</text>
<text x="170.7" y="121.7">SPIHD</text>
<text x="150.4" y="143.9" transform="rotate(-90 150.4 143.9)">D-</text>
<text x="152.2" y="143.9" transform="rotate(-90 152.2 143.9)">D+</text>
<text x="155.9" y="143.9" transform="rotate(-90 155.9 143.9)">SPICS1</text>
<text x="131.8" y="149.5" transform="rotate(-90 131.8 149.5)">GPIO10</text>
<text x="133.6" y="149.5" transform="rotate(-90 133.6 149.5)">GPIO11</text>
<text x="135.5" y="149.5" transform="rotate(-90 135.5 149.5)">GPIO12</text>
<text x="137.3" y="149.5" transform="rotate(-90 137.3 149.5)">GPIO13</text>
<text x="139.2" y="149.5" transform="rotate(-90 139.2 149.5)">GPIO14</text>
<text x="142.9" y="149.5" transform="rotate(-90 142.9 149.5)">GPIO15</text>
<text x="144.7" y="149.9" transform="rotate(-90 144.7 149.9)">GPIO16</text>
<text x="146.6" y="149.9" transform="rotate(-90 146.6 149.9)">TP_RST</text>
<text x="148.5" y="149.9" transform="rotate(-90 148.5 149.9)">GPIO18</text>
<text x="154" y="149.9" transform="rotate(-90 154 149.9)">GPIO21</text>
</g>
<text font-size="1.4" x="232.2" y="116.5">自弹式 MicroSD卡座</text>
<g font-size="1.3">
<text x="71.7" y="77" transform="rotate(-90 71.7 77)">1.8pF</text>
<text x="165.7" y="74.6">10K/NC</text>
<text x="64.8" y="80.7" transform="rotate(-90 64.8 80.7)">3.9nH</text>
<text x="134.8" y="83.2" transform="rotate(-90 134.8 83.2)">L6</text>
<text x="70.7" y="99.2">1nH</text>
<text x="199.7" y="96.6" transform="rotate(-90 199.7 96.6)">10K/NC</text>
<text x="203.4" y="96.6" transform="rotate(-90 203.4 96.6)">10K/NC</text>
<text x="218" y="101.6">GPIO1---SD_CS</text>
<text x="41.6" y="106.6">IPEX1</text>
<text x="65.3" y="106.2">2nH</text>
<text x="74.8" y="105.8">1.5pF</text>
<text x="216.3" y="103.7">GPIO2---SD_MOSI</text>
<text x="217.2" y="107.2">GPIO3---SD_SCK</text>
<text x="216.3" y="111.1">GPIO4---SD_MISO</text>
<text x="103.2" y="125.8" transform="rotate(-90 103.2 125.8)">RST</text>
</g>
<g font-size="1.1">
<text x="259.6" y="56.4">VDD_SPI</text>
<text x="113.5" y="68.6">VDD3V3</text>
<text x="148.4" y="66">VDD3V3</text>
<text x="76.5" y="82.5">VDD3V3</text>
<text x="234.6" y="98">CARD1</text>
<text x="178" y="121.3">VDD_SPI</text>
</g>
</svg>
